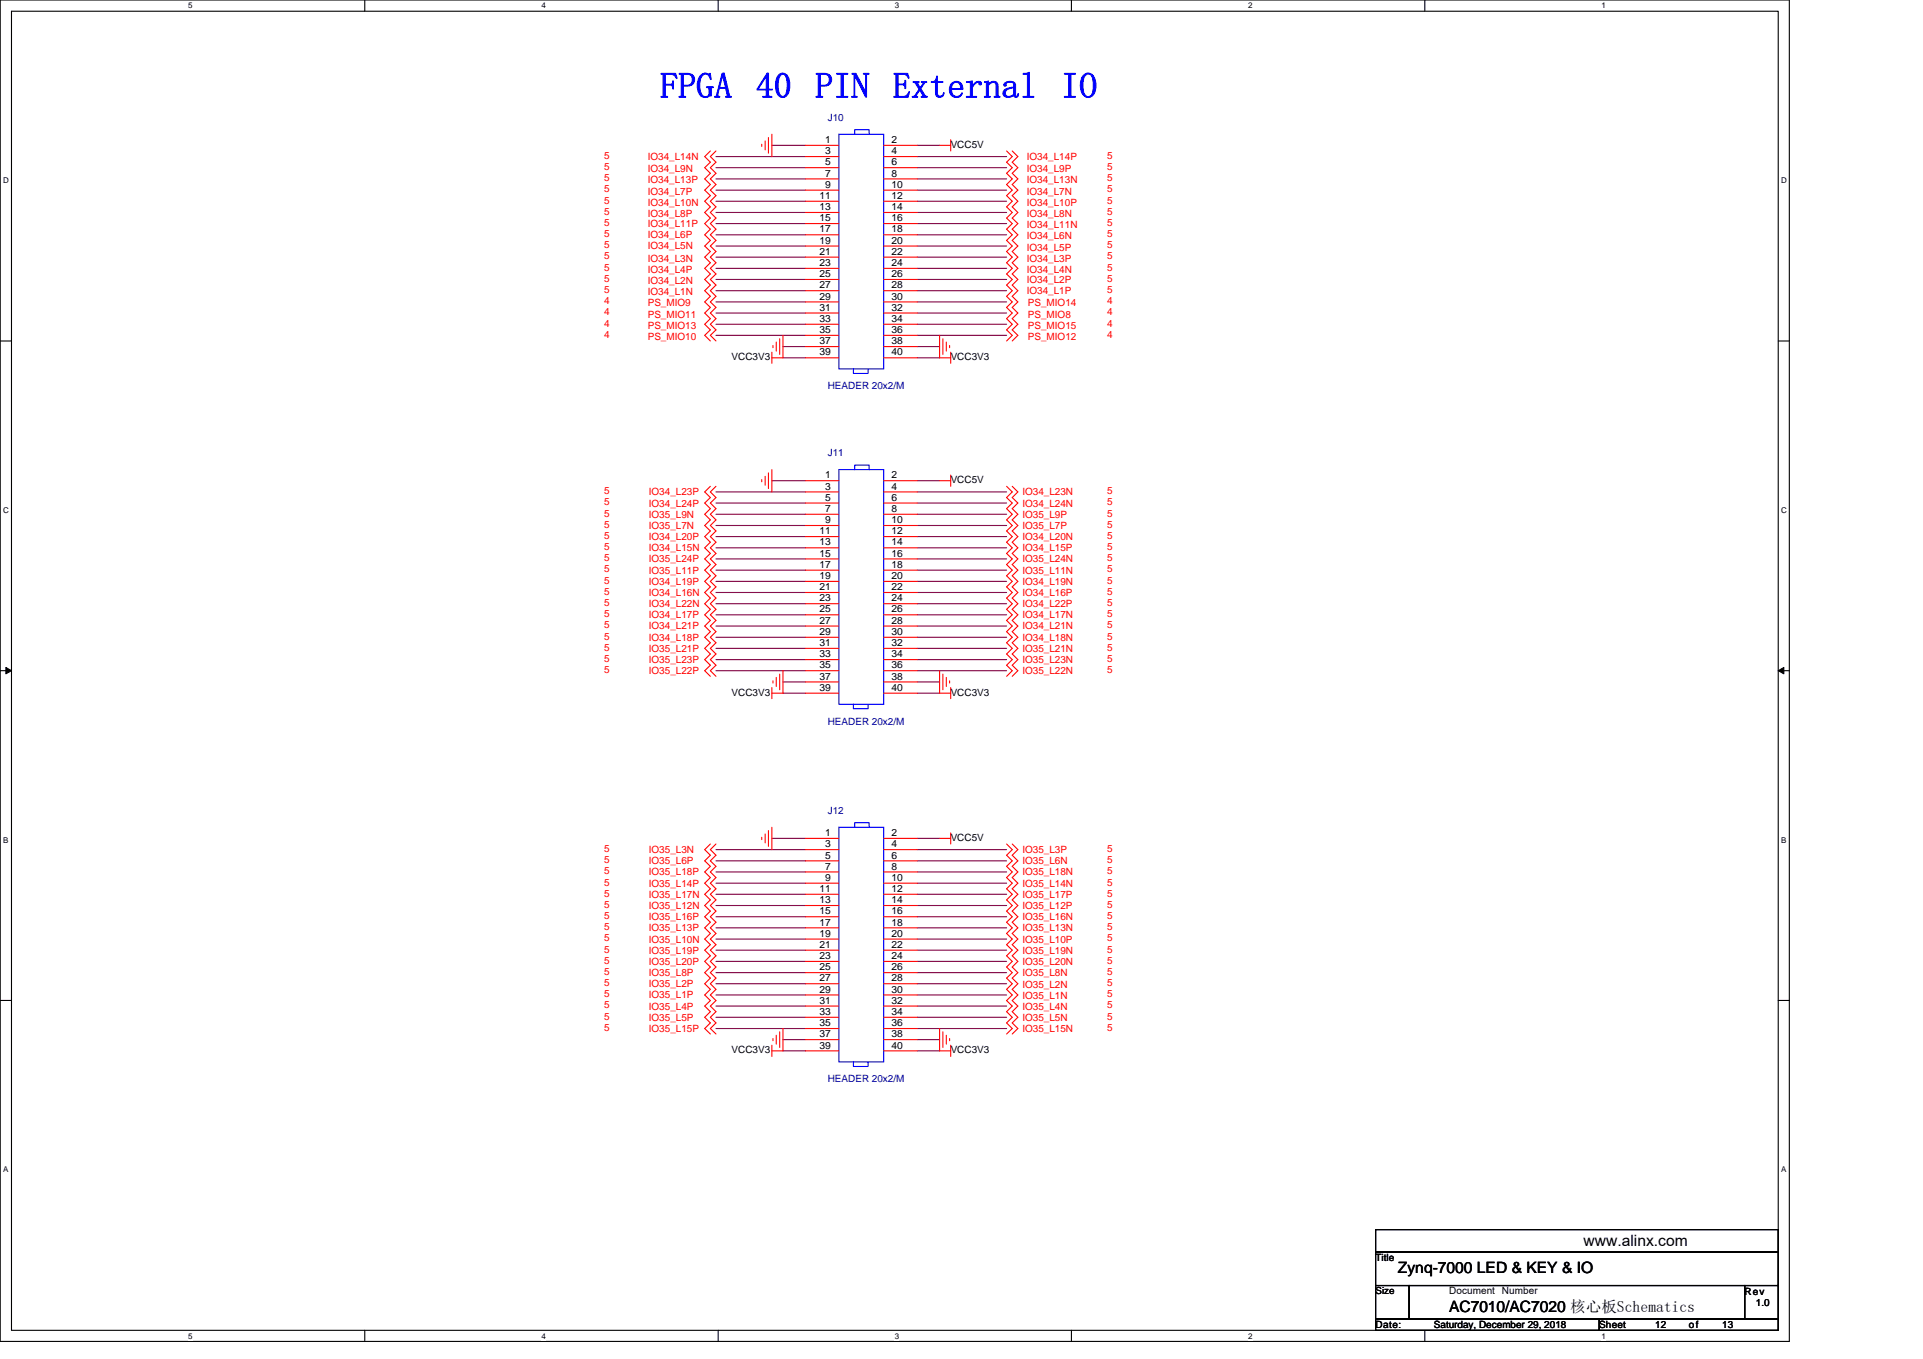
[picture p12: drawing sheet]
<svg xmlns="http://www.w3.org/2000/svg" width="297mm" height="210mm" viewBox="0 0 297 210" stroke-linecap="round" stroke-linejoin="round" font-family="sans-serif">
<path d="M0 0h276.4v207.3h-276.4zM1.8 1.7h272.9v203.8h-272.9z" fill="none" stroke="#000" stroke-width=".17"/>
<g fill="#fff">
<path d="M29.1 .2h.6v1.4h-.6z"/>
<path d="M29.1 205.7h.6v1.4h-.6z"/>
</g>
<path d="M56.3 0v1.7M56.3 205.5v1.8" fill="none" stroke="#000" stroke-width=".17"/>
<g fill="#fff">
<path d="M83.6 .2h.7v1.4h-.7z"/>
<path d="M83.6 205.7h.7v1.4h-.7z"/>
</g>
<path d="M110.9 0v1.7M110.9 205.5v1.8" fill="none" stroke="#000" stroke-width=".17"/>
<g fill="#fff">
<path d="M138.2 .2h.7v1.4h-.7z"/>
<path d="M138.2 205.7h.7v1.4h-.7z"/>
</g>
<path d="M165.5 0v1.7M165.5 205.5v1.8" fill="none" stroke="#000" stroke-width=".17"/>
<g fill="#fff">
<path d="M192.8 .2h.6v1.4h-.6z"/>
<path d="M192.8 205.7h.6v1.4h-.6z"/>
</g>
<path d="M220.1 0v1.7M220.1 205.5v1.8" fill="none" stroke="#000" stroke-width=".17"/>
<g fill="#fff">
<path d="M247.4 .2h.6v1.4h-.6z"/>
<path d="M247.4 205.7h.6v1.4h-.6z"/>
<path d="M.5 27.2h.8v1.4h-.8z"/>
<path d="M275.1 27.2h.9v1.4h-.9z"/>
<path d="M.5 78.1h.8v1.4h-.8z"/>
<path d="M275.1 78.1h.9v1.4h-.9z"/>
</g>
<path d="M0 52.7h1.8M274.7 52.7h1.7" fill="none" stroke="#000" stroke-width=".17"/>
<g fill="#fff">
<path d="M.5 129.1h.8v1.4h-.8z"/>
<path d="M275.1 129.1h.8v1.4h-.8z"/>
</g>
<path d="M0 103.6h1.8M274.7 103.6h1.7" fill="none" stroke="#000" stroke-width=".17"/>
<path d="M.9 103.1l.9 .5-.9 .5zM274.7 103.6l.8-.5v1z" fill="#000" stroke="#000" stroke-width=".15"/>
<g fill="#fff">
<path d="M.5 180h.8v1.4h-.8z"/>
<path d="M275.1 180h.8v1.4h-.8z"/>
</g>
<path d="M0 154.6h1.8M274.7 154.6h1.7M212.5 190h62.2v3.5h-62.2zM212.5 193.5h62.2v5.1h-62.2zM212.5 198.6h5.2v5.2h-5.2zM217.7 198.6h51.8v5.2h-51.8zM269.5 198.6h5.2v5.2h-5.2zM212.5 203.8h34.5v1.7h-34.5zM247 203.8h27.7v1.7h-27.7z" fill="none" stroke="#000" stroke-width=".17"/>
<g fill="none" stroke="#800040" stroke-width=".17">
<path d="M110.6 24.2h13.8M110.6 25.9h13.8M110.6 31.1h13.8M110.6 38h13.8M110.6 39.7h13.8M110.6 36.3h13.8M110.6 32.8h13.8M110.6 34.5h13.8M110.6 27.6h13.8M110.6 29.4h13.8M119.2 22.5h5.2M141.7 24.2h13.8"/>
<path d="M141.7 25.9h13.8M141.7 31.1h13.8M141.7 38h13.8M141.7 39.7h13.8M141.7 22.5h3.4M141.7 36.3h13.8M141.7 32.8h13.8M141.7 34.5h13.8M141.7 27.6h13.8M141.7 29.4h13.8M110.6 43.2h13.8M110.6 44.9h13.8"/>
<path d="M110.6 46.7h13.8M110.6 48.4h13.8M110.6 50.1h13.8M110.6 51.8h13.8M110.6 41.5h13.8M120.9 55.3h3.5M120.9 53.6h3.5M141.7 43.2h13.8M141.7 44.9h13.8M141.7 53.6h3.4M141.7 55.3h3.4M141.7 46.7h13.8"/>
<path d="M141.7 48.4h13.8M141.7 50.1h13.8M141.7 51.8h13.8M141.7 41.5h13.8M110.6 79.5h13.8M110.6 76h13.8M110.6 77.7h13.8M119.2 74.3h5.2M141.7 79.5h13.8M141.7 74.3h3.4M141.7 76h13.8M141.7 77.7h13.8"/>
<path d="M110.6 81.2h13.8M110.6 84.6h13.8M110.6 91.5h13.8M110.6 93.3h13.8M110.6 95h13.8M110.6 96.7h13.8M110.6 98.5h13.8M110.6 86.4h13.8M110.6 88.1h13.8M110.6 89.8h13.8M110.6 82.9h13.8M141.7 81.2h13.8"/>
<path d="M141.7 84.6h13.8M141.7 91.5h13.8M141.7 93.3h13.8M141.7 95h13.8M141.7 96.7h13.8M141.7 98.5h13.8M141.7 86.4h13.8M141.7 88.1h13.8M141.7 89.8h13.8M141.7 82.9h13.8M110.6 100.2h13.8M110.6 101.9h13.8"/>
<path d="M110.6 103.6h13.8M120.9 107.1h3.5M120.9 105.4h3.5M141.7 107.1h3.4M141.7 105.4h3.4M141.7 100.2h13.8M141.7 101.9h13.8M141.7 103.6h13.8M110.6 131.3h13.8M110.6 138.2h13.8M110.6 139.9h13.8M110.6 133h13.8"/>
<path d="M110.6 134.7h13.8M110.6 136.5h13.8M119.2 129.5h5.2M141.7 131.3h13.8M141.7 138.2h13.8M141.7 139.9h13.8M141.7 129.5h3.4M141.7 133h13.8M141.7 134.7h13.8M141.7 136.5h13.8M110.6 145.1h13.8M110.6 141.6h13.8"/>
<path d="M110.6 143.4h13.8M110.6 146.8h13.8M110.6 148.5h13.8M110.6 150.3h13.8M110.6 152h13.8M110.6 153.7h13.8M110.6 155.4h13.8M110.6 157.2h13.8M110.6 158.9h13.8M141.7 145.1h13.8M141.7 141.6h13.8M141.7 143.4h13.8"/>
<path d="M141.7 146.8h13.8M141.7 148.5h13.8M141.7 150.3h13.8M141.7 152h13.8M141.7 153.7h13.8M141.7 155.4h13.8M141.7 157.2h13.8M141.7 158.9h13.8M120.9 162.4h3.5M120.9 160.6h3.5M141.7 162.4h3.4M141.7 160.6h3.4"/>
</g>
<g fill="none" stroke="#f00" stroke-width=".17">
<path d="M109.7 23.3l-.8 .9 .8 .9-.8 .8 .8 .9-.8 .8 .8 .9-.8 .9 .8 .8-.8 .9 .8 .9-.8 .8 .8 .9-.8 .8 .8 .9-.8 .9 .8 .8-.8 .9 .8 .9-.8 .8 .8 .9-.8 .9 .8 .8-.8 .9 .8 .8-.8 .9 .8 .9-.8 .9 .8 .8-.8 .9 .8 .8-.8 .9 .8 .9-.8 .8 .8 .9M110.6 23.3l-.9 .9 .9 .9-.9 .8 .9 .9-.9 .8 .9 .9-.9 .9 .9 .8-.9 .9 .9 .9-.9 .8 .9 .9-.9 .8 .9 .9-.9 .9 .9 .8-.9 .9 .9 .9-.9 .8 .9 .9-.9 .9 .9 .8-.9 .9 .9 .8-.9 .9 .9 .9-.9 .9 .9 .8-.9 .9 .9 .8-.9 .9 .9 .9-.9 .8 .9 .9M117.7 22.3v.3M118.2 21.8v1.4M118.7 21.3v2.4M119.2 20.7v3.5M124.4 22.5h5.2M124.4 24.2h5.2M124.4 25.9h5.2M124.4 27.6h5.2M124.4 29.4h5.2M124.4 31.1h5.2"/>
<path d="M124.4 32.8h5.2M124.4 34.5h5.2M124.4 36.3h5.2M124.4 38h5.2M124.4 39.7h5.2M136.5 22.5h5.2M136.5 24.2h5.2M136.5 25.9h5.2M136.5 27.6h5.2M136.5 29.4h5.2M136.5 31.1h5.2M136.5 32.8h5.2"/>
<path d="M136.5 34.5h5.2M136.5 36.3h5.2M136.5 38h5.2M136.5 39.7h5.2M145.1 22.5h1.8M146.9 21.6v1.7M155.5 23.3l.9 .9-.9 .9 .9 .8-.9 .9 .9 .8-.9 .9 .9 .9-.9 .8 .9 .9-.9 .9 .9 .8-.9 .9 .9 .8-.9 .9 .9 .9-.9 .8 .9 .9-.9 .9 .9 .8-.9 .9 .9 .9-.9 .8 .9 .9-.9 .8 .9 .9-.9 .9 .9 .9-.9 .8 .9 .9-.9 .8 .9 .9-.9 .9 .9 .8-.9 .9M156.4 23.3l.8 .9-.8 .9 .8 .8-.8 .9 .8 .8-.8 .9 .8 .9-.8 .8 .8 .9-.8 .9 .8 .8-.8 .9 .8 .8-.8 .9 .8 .9-.8 .8 .8 .9-.8 .9 .8 .8-.8 .9 .8 .9-.8 .8 .8 .9-.8 .8 .8 .9-.8 .9 .8 .9-.8 .8 .8 .9-.8 .8 .8 .9-.8 .9 .8 .8-.8 .9M119.2 54.4v1.7M119.4 53.4v.3M119.9 52.9v1.4M120.4 52.3v2.5"/>
<path d="M120.9 51.8v3.5h-1.7M124.4 41.5h5.2M124.4 43.2h5.2M124.4 44.9h5.2M124.4 46.7h5.2M124.4 48.4h5.2M124.4 50.1h5.2M124.4 51.8h5.2M124.4 53.6h5.2M124.4 55.3h5.2M136.5 41.5h5.2M136.5 43.2h5.2"/>
<path d="M136.5 44.9h5.2M136.5 46.7h5.2M136.5 48.4h5.2M136.5 50.1h5.2M136.5 51.8h5.2M136.5 53.6h5.2M136.5 55.3h5.2M145.1 51.8v3.5h1.8M145.6 52.3v2.5M146.2 52.9v1.4M146.7 53.4v.3M146.9 54.4v1.7"/>
<path d="M109.7 75.1l-.8 .9 .8 .9-.8 .8 .8 .9-.8 .9 .8 .8-.8 .9 .8 .8-.8 .9 .8 .9-.8 .8 .8 .9-.8 .9 .8 .8-.8 .9 .8 .9-.8 .8 .8 .9-.8 .8 .8 .9-.8 .9 .8 .8-.8 .9 .8 .9-.8 .8 .8 .9-.8 .9 .8 .8-.8 .9 .8 .8-.8 .9 .8 .9-.8 .8 .8 .9M110.6 75.1l-.9 .9 .9 .9-.9 .8 .9 .9-.9 .9 .9 .8-.9 .9 .9 .8-.9 .9 .9 .9-.9 .8 .9 .9-.9 .9 .9 .8-.9 .9 .9 .9-.9 .8 .9 .9-.9 .8 .9 .9-.9 .9 .9 .8-.9 .9 .9 .9-.9 .8 .9 .9-.9 .9 .9 .8-.9 .9 .9 .8-.9 .9 .9 .9-.9 .8 .9 .9M117.7 74.1v.3M118.2 73.6v1.4M118.7 73.1v2.4M119.2 72.6v3.4M124.4 74.3h5.2M124.4 76h5.2M124.4 77.7h5.2M124.4 79.5h5.2M136.5 74.3h5.2M136.5 76h5.2"/>
<path d="M136.5 77.7h5.2M136.5 79.5h5.2M145.1 74.3h1.8M146.9 73.4v1.7M155.5 75.1l.9 .9-.9 .9 .9 .8-.9 .9 .9 .9-.9 .8 .9 .9-.9 .8 .9 .9-.9 .9 .9 .8-.9 .9 .9 .9-.9 .8 .9 .9-.9 .9 .9 .8-.9 .9 .9 .8-.9 .9 .9 .9-.9 .8 .9 .9-.9 .9 .9 .8-.9 .9 .9 .9-.9 .8 .9 .9-.9 .8 .9 .9-.9 .9 .9 .8-.9 .9M156.4 75.1l.8 .9-.8 .9 .8 .8-.8 .9 .8 .9-.8 .8 .8 .9-.8 .8 .8 .9-.8 .9 .8 .8-.8 .9 .8 .9-.8 .8 .8 .9-.8 .9 .8 .8-.8 .9 .8 .8-.8 .9 .8 .9-.8 .8 .8 .9-.8 .9 .8 .8-.8 .9 .8 .9-.8 .8 .8 .9-.8 .8 .8 .9-.8 .9 .8 .8-.8 .9M124.4 81.2h5.2M124.4 82.9h5.2M124.4 84.6h5.2M124.4 86.4h5.2M124.4 88.1h5.2M124.4 89.8h5.2"/>
<path d="M124.4 91.5h5.2M124.4 93.3h5.2M124.4 95h5.2M124.4 96.7h5.2M124.4 98.5h5.2M136.5 81.2h5.2M136.5 82.9h5.2M136.5 84.6h5.2M136.5 86.4h5.2M136.5 88.1h5.2M136.5 89.8h5.2M136.5 91.5h5.2"/>
<path d="M136.5 93.3h5.2M136.5 95h5.2M136.5 96.7h5.2M136.5 98.5h5.2M119.2 106.2v1.7M119.4 105.2v.3M119.9 104.7v1.4M120.4 104.2v2.4M120.9 103.6v3.5h-1.7M124.4 100.2h5.2M124.4 101.9h5.2M124.4 103.6h5.2"/>
<path d="M124.4 105.4h5.2M124.4 107.1h5.2M136.5 100.2h5.2M136.5 101.9h5.2M136.5 103.6h5.2M136.5 105.4h5.2M136.5 107.1h5.2M145.1 103.6v3.5h1.8M145.6 104.2v2.4M146.2 104.7v1.4M146.7 105.2v.3M146.9 106.2v1.7"/>
<path d="M109.7 130.4l-.8 .9 .8 .8-.8 .9 .8 .9-.8 .8 .8 .9-.8 .9 .8 .8-.8 .9 .8 .8-.8 .9 .8 .9-.8 .8 .8 .9-.8 .9 .8 .8-.8 .9 .8 .9-.8 .8 .8 .9-.8 .8 .8 .9-.8 .9 .8 .8-.8 .9 .8 .9-.8 .8 .8 .9-.8 .8 .8 .9-.8 .9 .8 .9-.8 .8 .8 .9M110.6 130.4l-.9 .9 .9 .8-.9 .9 .9 .9-.9 .8 .9 .9-.9 .9 .9 .8-.9 .9 .9 .8-.9 .9 .9 .9-.9 .8 .9 .9-.9 .9 .9 .8-.9 .9 .9 .9-.9 .8 .9 .9-.9 .8 .9 .9-.9 .9 .9 .8-.9 .9 .9 .9-.9 .8 .9 .9-.9 .8 .9 .9-.9 .9 .9 .9-.9 .8 .9 .9M117.7 129.4v.3M118.2 128.9v1.3M118.7 128.3v2.5M119.2 127.8v3.5M124.4 129.5h5.2M124.4 131.3h5.2M124.4 133h5.2M124.4 134.7h5.2M124.4 136.5h5.2M124.4 138.2h5.2"/>
<path d="M124.4 139.9h5.2M136.5 129.5h5.2M136.5 131.3h5.2M136.5 133h5.2M136.5 134.7h5.2M136.5 136.5h5.2M136.5 138.2h5.2M136.5 139.9h5.2M145.1 129.5h1.8M146.9 128.7v1.7M155.5 130.4l.9 .9-.9 .8 .9 .9-.9 .9 .9 .8-.9 .9 .9 .9-.9 .8 .9 .9-.9 .8 .9 .9-.9 .9 .9 .8-.9 .9 .9 .9-.9 .8 .9 .9-.9 .9 .9 .8-.9 .9 .9 .8-.9 .9 .9 .9-.9 .8 .9 .9-.9 .9 .9 .8-.9 .9 .9 .8-.9 .9 .9 .9-.9 .9 .9 .8-.9 .9M156.4 130.4l.8 .9-.8 .8 .8 .9-.8 .9 .8 .8-.8 .9 .8 .9-.8 .8 .8 .9-.8 .8 .8 .9-.8 .9 .8 .8-.8 .9 .8 .9-.8 .8 .8 .9-.8 .9 .8 .8-.8 .9 .8 .8-.8 .9 .8 .9-.8 .8 .8 .9-.8 .9 .8 .8-.8 .9 .8 .8-.8 .9 .8 .9-.8 .9 .8 .8-.8 .9"/>
<path d="M119.9 160v1.3M120.4 159.4v2.4M120.9 158.9v3.5h-1.7M124.4 141.6h5.2M124.4 143.4h5.2M124.4 145.1h5.2M124.4 146.8h5.2M124.4 148.5h5.2M124.4 150.3h5.2M124.4 152h5.2M124.4 153.7h5.2M124.4 155.4h5.2"/>
<path d="M124.4 157.2h5.2M124.4 158.9h5.2M136.5 141.6h5.2M136.5 143.4h5.2M136.5 145.1h5.2M136.5 146.8h5.2M136.5 148.5h5.2M136.5 150.3h5.2M136.5 152h5.2M136.5 153.7h5.2M136.5 155.4h5.2M136.5 157.2h5.2"/>
<path d="M136.5 158.9h5.2M145.1 158.9v3.5h1.8M145.6 159.4v2.4M146.2 160v1.3M119.2 161.5v1.7M119.4 160.5v.3M124.4 160.6h5.2M124.4 162.4h5.2M136.5 160.6h5.2M136.5 162.4h5.2M146.7 160.5v.3M146.9 161.5v1.7"/>
</g>
<path d="M129.6 20.7h6.9v36.3h-6.9zM132 20.7v-.7h2.3v.7M131.8 57v.7h2.3v-.7M129.6 72.6h6.9v36.2h-6.9zM132 72.6v-.7h2.3v.7M131.8 108.8v.7h2.3v-.7M129.6 127.8h6.9v36.3h-6.9zM132 127.8v-.7h2.3v.7M131.8 164.1v.7h2.3v-.7" fill="none" stroke="#00f" stroke-width=".17"/>
<text font-size="5.5" fill="#00f" x="102" y="15.1">FPGA 40 PIN External IO</text>
<g font-size="2.4">
<text x="215.9" y="196.7">Zynq-7000 LED &amp; KEY &amp; IO</text>
<text x="244.6" y="192.4">www.alinx.com</text>
<text x="223.8" y="202.7">AC7010/AC7020 核心板Schematics</text>
<text x="223.8" y="202.7">AC7010/</text>
</g>
<g font-size="1.5">
<text x="127.5" y="22.1">1</text>
<text x="127.5" y="23.8">3</text>
<text x="137.7" y="22.1">2</text>
<text x="137.7" y="23.8">4</text>
<text x="146.9" y="22.8">VCC5V</text>
<text x="127.5" y="25.5">5</text>
<text x="127.5" y="27.3">7</text>
<text x="127.5" y="29">9</text>
<text x="137.7" y="25.5">6</text>
<text x="137.7" y="27.3">8</text>
<text x="137.7" y="29">10</text>
<text x="126.6" y="30.7">11</text>
<text x="126.6" y="32.5">13</text>
<text x="126.6" y="34.2">15</text>
<text x="126.6" y="35.9">17</text>
<text x="137.7" y="30.7">12</text>
<text x="137.7" y="32.5">14</text>
<text x="137.7" y="34.2">16</text>
<text x="137.7" y="35.9">18</text>
<text x="126.6" y="37.7">19</text>
<text x="126.6" y="39.4">21</text>
<text x="126.6" y="41.1">23</text>
<text x="137.7" y="37.7">20</text>
<text x="137.7" y="39.4">22</text>
<text x="137.7" y="41.1">24</text>
<text x="126.6" y="42.8">25</text>
<text x="126.6" y="44.6">27</text>
<text x="126.6" y="46.3">29</text>
<text x="137.7" y="42.8">26</text>
<text x="137.7" y="44.6">28</text>
<text x="137.7" y="46.3">30</text>
<text x="126.6" y="48">31</text>
<text x="126.6" y="49.7">33</text>
<text x="126.6" y="51.5">35</text>
<text x="126.6" y="53.2">37</text>
<text x="137.7" y="48">32</text>
<text x="137.7" y="49.7">34</text>
<text x="137.7" y="51.5">36</text>
<text x="137.7" y="53.2">38</text>
<text x="113" y="55.6">VCC3V3</text>
<text x="126.6" y="54.9">39</text>
<text x="137.7" y="54.9">40</text>
<text x="146.9" y="55.6">VCC3V3</text>
<text x="127.5" y="73.9">1</text>
<text x="127.5" y="75.6">3</text>
<text x="127.5" y="77.4">5</text>
<text x="137.7" y="73.9">2</text>
<text x="137.7" y="75.6">4</text>
<text x="137.7" y="77.4">6</text>
<text x="146.9" y="74.6">VCC5V</text>
<text x="126.6" y="82.5">11</text>
<text x="127.5" y="79.1">7</text>
<text x="127.5" y="80.8">9</text>
<text x="137.7" y="79.1">8</text>
<text x="137.7" y="80.8">10</text>
<text x="137.7" y="82.5">12</text>
<text x="126.6" y="84.3">13</text>
<text x="126.6" y="86">15</text>
<text x="126.6" y="87.7">17</text>
<text x="126.6" y="89.5">19</text>
<text x="137.7" y="84.3">14</text>
<text x="137.7" y="86">16</text>
<text x="137.7" y="87.7">18</text>
<text x="137.7" y="89.5">20</text>
<text x="126.6" y="91.2">21</text>
<text x="126.6" y="92.9">23</text>
<text x="126.6" y="94.6">25</text>
<text x="137.7" y="91.2">22</text>
<text x="137.7" y="92.9">24</text>
<text x="137.7" y="94.6">26</text>
<text x="126.6" y="96.4">27</text>
<text x="126.6" y="98.1">29</text>
<text x="126.6" y="99.8">31</text>
<text x="126.6" y="101.6">33</text>
<text x="137.7" y="96.4">28</text>
<text x="137.7" y="98.1">30</text>
<text x="137.7" y="99.8">32</text>
<text x="137.7" y="101.6">34</text>
<text x="113" y="107.5">VCC3V3</text>
<text x="126.6" y="103.3">35</text>
<text x="126.6" y="105">37</text>
<text x="126.6" y="106.7">39</text>
<text x="137.7" y="103.3">36</text>
<text x="137.7" y="105">38</text>
<text x="137.7" y="106.7">40</text>
<text x="146.9" y="107.5">VCC3V3</text>
<text x="127.5" y="129.2">1</text>
<text x="127.5" y="130.9">3</text>
<text x="137.7" y="129.2">2</text>
<text x="137.7" y="130.9">4</text>
<text x="146.9" y="129.9">VCC5V</text>
<text x="126.6" y="137.8">11</text>
<text x="127.5" y="132.7">5</text>
<text x="127.5" y="134.4">7</text>
<text x="127.5" y="136.1">9</text>
<text x="137.7" y="132.7">6</text>
<text x="137.7" y="134.4">8</text>
<text x="137.7" y="136.1">10</text>
<text x="137.7" y="137.8">12</text>
<text x="126.6" y="139.6">13</text>
<text x="126.6" y="141.3">15</text>
<text x="126.6" y="143">17</text>
<text x="137.7" y="139.6">14</text>
<text x="137.7" y="141.3">16</text>
<text x="137.7" y="143">18</text>
<text x="126.6" y="144.7">19</text>
<text x="126.6" y="146.5">21</text>
<text x="126.6" y="148.2">23</text>
<text x="126.6" y="149.9">25</text>
<text x="137.7" y="144.7">20</text>
<text x="137.7" y="146.5">22</text>
<text x="137.7" y="148.2">24</text>
<text x="137.7" y="149.9">26</text>
<text x="126.6" y="151.6">27</text>
<text x="126.6" y="153.4">29</text>
<text x="126.6" y="155.1">31</text>
<text x="137.7" y="151.6">28</text>
<text x="137.7" y="153.4">30</text>
<text x="137.7" y="155.1">32</text>
<text x="126.6" y="156.8">33</text>
<text x="126.6" y="158.6">35</text>
<text x="126.6" y="160.3">37</text>
<text x="137.7" y="156.8">34</text>
<text x="137.7" y="158.6">36</text>
<text x="137.7" y="160.3">38</text>
<text x="113" y="162.7">VCC3V3</text>
<text x="126.6" y="162">39</text>
<text x="137.7" y="162">40</text>
<text x="146.9" y="162.7">VCC3V3</text>
<text x="212.5" y="194.9">Title</text>
<text x="212.5" y="200">Size</text>
<text x="223.8" y="200">Document Number</text>
<text x="269.5" y="200">Rev</text>
<text x="271.2" y="201.8">1.0</text>
<text x="212.5" y="205.2">Date:</text>
<text x="221.5" y="205.2">Saturday, December 29, 2018</text>
<text x="247" y="205.2">Sheet</text>
<text x="255.7" y="205.2">12</text>
<text x="260.9" y="205.2">of</text>
<text x="266" y="205.2">13</text>
</g>
<g font-size="1.5" fill="#000080">
<text x="127.9" y="18.7">J10</text>
<text x="127.9" y="60.1">HEADER 20x2/M</text>
<text x="127.9" y="70.5">J11</text>
<text x="127.9" y="112">HEADER 20x2/M</text>
<text x="127.9" y="125.8">J12</text>
<text x="127.9" y="167.2">HEADER 20x2/M</text>
</g>
<g font-size="1.5" fill="#f00">
<text x="93.3" y="26.3">5</text>
<text x="93.3" y="29.7">5</text>
<text x="93.3" y="28">5</text>
<text x="93.3" y="24.6">5</text>
<text x="100.1" y="26.6">IO34_L9N</text>
<text x="100.1" y="28.3">IO34_L13P</text>
<text x="100.1" y="24.7">IO34_L14N</text>
<text x="158.6" y="26.6">IO34_L9P</text>
<text x="158.6" y="28.3">IO34_L13N</text>
<text x="158.6" y="24.7">IO34_L14P</text>
<text x="171" y="26.3">5</text>
<text x="171" y="29.7">5</text>
<text x="171" y="28">5</text>
<text x="171" y="24.6">5</text>
<text x="93.3" y="31.5">5</text>
<text x="93.3" y="33.2">5</text>
<text x="93.3" y="34.9">5</text>
<text x="100.1" y="31.8">IO34_L10N</text>
<text x="100.1" y="30.1">IO34_L7P</text>
<text x="100.1" y="33.5">IO34_L8P</text>
<text x="100.1" y="35.1">IO34_L11P</text>
<text x="158.6" y="31.8">IO34_L10P</text>
<text x="158.6" y="30.1">IO34_L7N</text>
<text x="158.6" y="33.5">IO34_L8N</text>
<text x="158.6" y="35.3">IO34_L11N</text>
<text x="171" y="31.5">5</text>
<text x="171" y="33.2">5</text>
<text x="171" y="34.9">5</text>
<text x="93.3" y="40.1">5</text>
<text x="93.3" y="38.4">5</text>
<text x="93.3" y="41.8">5</text>
<text x="93.3" y="36.6">5</text>
<text x="100.1" y="40.4">IO34_L3N</text>
<text x="100.1" y="38.5">IO34_L5N</text>
<text x="100.1" y="36.8">IO34_L6P</text>
<text x="158.6" y="40.4">IO34_L3P</text>
<text x="158.6" y="38.7">IO34_L5P</text>
<text x="158.6" y="37">IO34_L6N</text>
<text x="171" y="40.1">5</text>
<text x="171" y="38.4">5</text>
<text x="171" y="41.8">5</text>
<text x="171" y="36.6">5</text>
<text x="93.3" y="47">4</text>
<text x="93.3" y="45.3">5</text>
<text x="93.3" y="43.5">5</text>
<text x="100.1" y="47.3">PS_MIO9</text>
<text x="100.1" y="45.6">IO34_L1N</text>
<text x="100.1" y="43.9">IO34_L2N</text>
<text x="100.1" y="42.2">IO34_L4P</text>
<text x="158.6" y="45.4">IO34_L1P</text>
<text x="158.6" y="43.7">IO34_L2P</text>
<text x="158.6" y="42.2">IO34_L4N</text>
<text x="158.8" y="47.3">PS_MIO14</text>
<text x="171" y="45.3">5</text>
<text x="171" y="43.5">5</text>
<text x="171" y="47">4</text>
<text x="93.3" y="48.7">4</text>
<text x="93.3" y="50.5">4</text>
<text x="93.3" y="52.2">4</text>
<text x="100.1" y="49.1">PS_MIO11</text>
<text x="100.1" y="50.8">PS_MIO13</text>
<text x="100.1" y="52.5">PS_MIO10</text>
<text x="158.8" y="49.1">PS_MIO8</text>
<text x="158.8" y="50.8">PS_MIO15</text>
<text x="158.8" y="52.5">PS_MIO12</text>
<text x="171" y="48.7">4</text>
<text x="171" y="50.5">4</text>
<text x="171" y="52.2">4</text>
<text x="93.3" y="76.4">5</text>
<text x="100.2" y="76.5">IO34_L23P</text>
<text x="157.9" y="76.5">IO34_L23N</text>
<text x="171" y="76.4">5</text>
<text x="93.3" y="83.3">5</text>
<text x="93.3" y="78.1">5</text>
<text x="93.3" y="81.6">5</text>
<text x="93.3" y="79.8">5</text>
<text x="100.2" y="83.4">IO34_L20P</text>
<text x="100.2" y="78.3">IO34_L24P</text>
<text x="100.2" y="81.7">IO35_L7N</text>
<text x="100.2" y="80">IO35_L9N</text>
<text x="157.9" y="83.4">IO34_L20N</text>
<text x="157.9" y="78.3">IO34_L24N</text>
<text x="157.9" y="81.7">IO35_L7P</text>
<text x="157.9" y="80">IO35_L9P</text>
<text x="171" y="83.3">5</text>
<text x="171" y="78.1">5</text>
<text x="171" y="81.6">5</text>
<text x="171" y="79.8">5</text>
<text x="93.3" y="85">5</text>
<text x="93.3" y="88.5">5</text>
<text x="93.3" y="86.7">5</text>
<text x="100.2" y="85.2">IO34_L15N</text>
<text x="100.2" y="88.6">IO35_L11P</text>
<text x="100.2" y="86.9">IO35_L24P</text>
<text x="157.9" y="85.2">IO34_L15P</text>
<text x="157.9" y="88.6">IO35_L11N</text>
<text x="157.9" y="86.9">IO35_L24N</text>
<text x="171" y="85">5</text>
<text x="171" y="88.5">5</text>
<text x="171" y="86.7">5</text>
<text x="93.3" y="91.9">5</text>
<text x="93.3" y="95.4">5</text>
<text x="93.3" y="90.2">5</text>
<text x="93.3" y="93.6">5</text>
<text x="100.2" y="92.1">IO34_L16N</text>
<text x="100.2" y="95.5">IO34_L17P</text>
<text x="100.2" y="90.4">IO34_L19P</text>
<text x="100.2" y="93.8">IO34_L22N</text>
<text x="157.9" y="92.1">IO34_L16P</text>
<text x="157.9" y="95.5">IO34_L17N</text>
<text x="157.9" y="90.4">IO34_L19N</text>
<text x="157.9" y="93.8">IO34_L22P</text>
<text x="171" y="91.9">5</text>
<text x="171" y="95.4">5</text>
<text x="171" y="90.2">5</text>
<text x="171" y="93.6">5</text>
<text x="93.3" y="98.8">5</text>
<text x="93.3" y="97.1">5</text>
<text x="93.3" y="100.5">5</text>
<text x="100.2" y="99">IO34_L18P</text>
<text x="100.2" y="97.3">IO34_L21P</text>
<text x="100.2" y="100.7">IO35_L21P</text>
<text x="157.9" y="99">IO34_L18N</text>
<text x="157.9" y="97.3">IO34_L21N</text>
<text x="157.9" y="100.7">IO35_L21N</text>
<text x="171" y="98.8">5</text>
<text x="171" y="97.1">5</text>
<text x="171" y="100.5">5</text>
<text x="93.3" y="104">5</text>
<text x="93.3" y="102.3">5</text>
<text x="100.2" y="104.2">IO35_L22P</text>
<text x="100.2" y="102.4">IO35_L23P</text>
<text x="157.9" y="104.2">IO35_L22N</text>
<text x="157.9" y="102.4">IO35_L23N</text>
<text x="171" y="104">5</text>
<text x="171" y="102.3">5</text>
<text x="93.3" y="131.6">5</text>
<text x="100.2" y="131.8">IO35_L3N</text>
<text x="157.9" y="131.8">IO35_L3P</text>
<text x="171" y="131.6">5</text>
<text x="93.3" y="133.4">5</text>
<text x="93.3" y="136.8">5</text>
<text x="93.3" y="135.1">5</text>
<text x="100.2" y="133.5">IO35_L6P</text>
<text x="100.2" y="137">IO35_L14P</text>
<text x="100.2" y="135.3">IO35_L18P</text>
<text x="157.9" y="133.5">IO35_L6N</text>
<text x="157.9" y="137">IO35_L14N</text>
<text x="157.9" y="135.3">IO35_L18N</text>
<text x="171" y="133.4">5</text>
<text x="171" y="136.8">5</text>
<text x="171" y="135.1">5</text>
<text x="93.3" y="140.3">5</text>
<text x="93.3" y="143.7">5</text>
<text x="93.3" y="142">5</text>
<text x="93.3" y="138.5">5</text>
<text x="100.2" y="140.4">IO35_L12N</text>
<text x="100.2" y="143.9">IO35_L13P</text>
<text x="100.2" y="142.2">IO35_L16P</text>
<text x="100.2" y="138.7">IO35_L17N</text>
<text x="157.9" y="140.4">IO35_L12P</text>
<text x="157.9" y="143.9">IO35_L13N</text>
<text x="157.9" y="142.2">IO35_L16N</text>
<text x="157.9" y="138.7">IO35_L17P</text>
<text x="171" y="140.3">5</text>
<text x="171" y="143.7">5</text>
<text x="171" y="142">5</text>
<text x="171" y="138.5">5</text>
<text x="93.3" y="145.5">5</text>
<text x="93.3" y="147.2">5</text>
<text x="93.3" y="148.9">5</text>
<text x="100.2" y="145.6">IO35_L10N</text>
<text x="100.2" y="147.4">IO35_L19P</text>
<text x="100.2" y="149.1">IO35_L20P</text>
<text x="157.9" y="145.6">IO35_L10P</text>
<text x="157.9" y="147.4">IO35_L19N</text>
<text x="157.9" y="149.1">IO35_L20N</text>
<text x="171" y="145.5">5</text>
<text x="171" y="147.2">5</text>
<text x="171" y="148.9">5</text>
<text x="93.3" y="152.4">5</text>
<text x="93.3" y="154.1">5</text>
<text x="93.3" y="155.8">5</text>
<text x="93.3" y="150.6">5</text>
<text x="100.2" y="152.5">IO35_L2P</text>
<text x="100.2" y="154.3">IO35_L1P</text>
<text x="100.2" y="156">IO35_L4P</text>
<text x="100.2" y="150.8">IO35_L8P</text>
<text x="157.9" y="152.7">IO35_L2N</text>
<text x="157.9" y="154.4">IO35_L1N</text>
<text x="157.9" y="156">IO35_L4N</text>
<text x="157.9" y="150.8">IO35_L8N</text>
<text x="171" y="152.4">5</text>
<text x="171" y="154.1">5</text>
<text x="171" y="155.8">5</text>
<text x="171" y="150.6">5</text>
<text x="93.3" y="157.5">5</text>
<text x="93.3" y="159.3">5</text>
<text x="100.2" y="157.7">IO35_L5P</text>
<text x="100.2" y="159.4">IO35_L15P</text>
<text x="157.9" y="157.7">IO35_L5N</text>
<text x="157.9" y="159.4">IO35_L15N</text>
<text x="171" y="157.5">5</text>
<text x="171" y="159.3">5</text>
</g>
<g font-size="1.2">
<text x="29.1" y="1.3">5</text>
<text x="83.6" y="1.3">4</text>
<text x="138.2" y="1.3">3</text>
<text x="192.8" y="1.3">2</text>
<text x="247.4" y="1.3">1</text>
<text x=".5" y="28.3">D</text>
<text x="275.1" y="28.3">D</text>
<text x=".5" y="79.2">C</text>
<text x="275.1" y="79.2">C</text>
<text x=".5" y="130.2">B</text>
<text x="275.1" y="130.2">B</text>
<text x=".5" y="181.1">A</text>
<text x="275.1" y="181.1">A</text>
<text x="29.1" y="206.8">5</text>
<text x="83.6" y="206.8">4</text>
<text x="138.2" y="206.8">3</text>
<text x="192.8" y="206.8">2</text>
<text x="247.4" y="206.8">1</text>
</g>
</svg>
